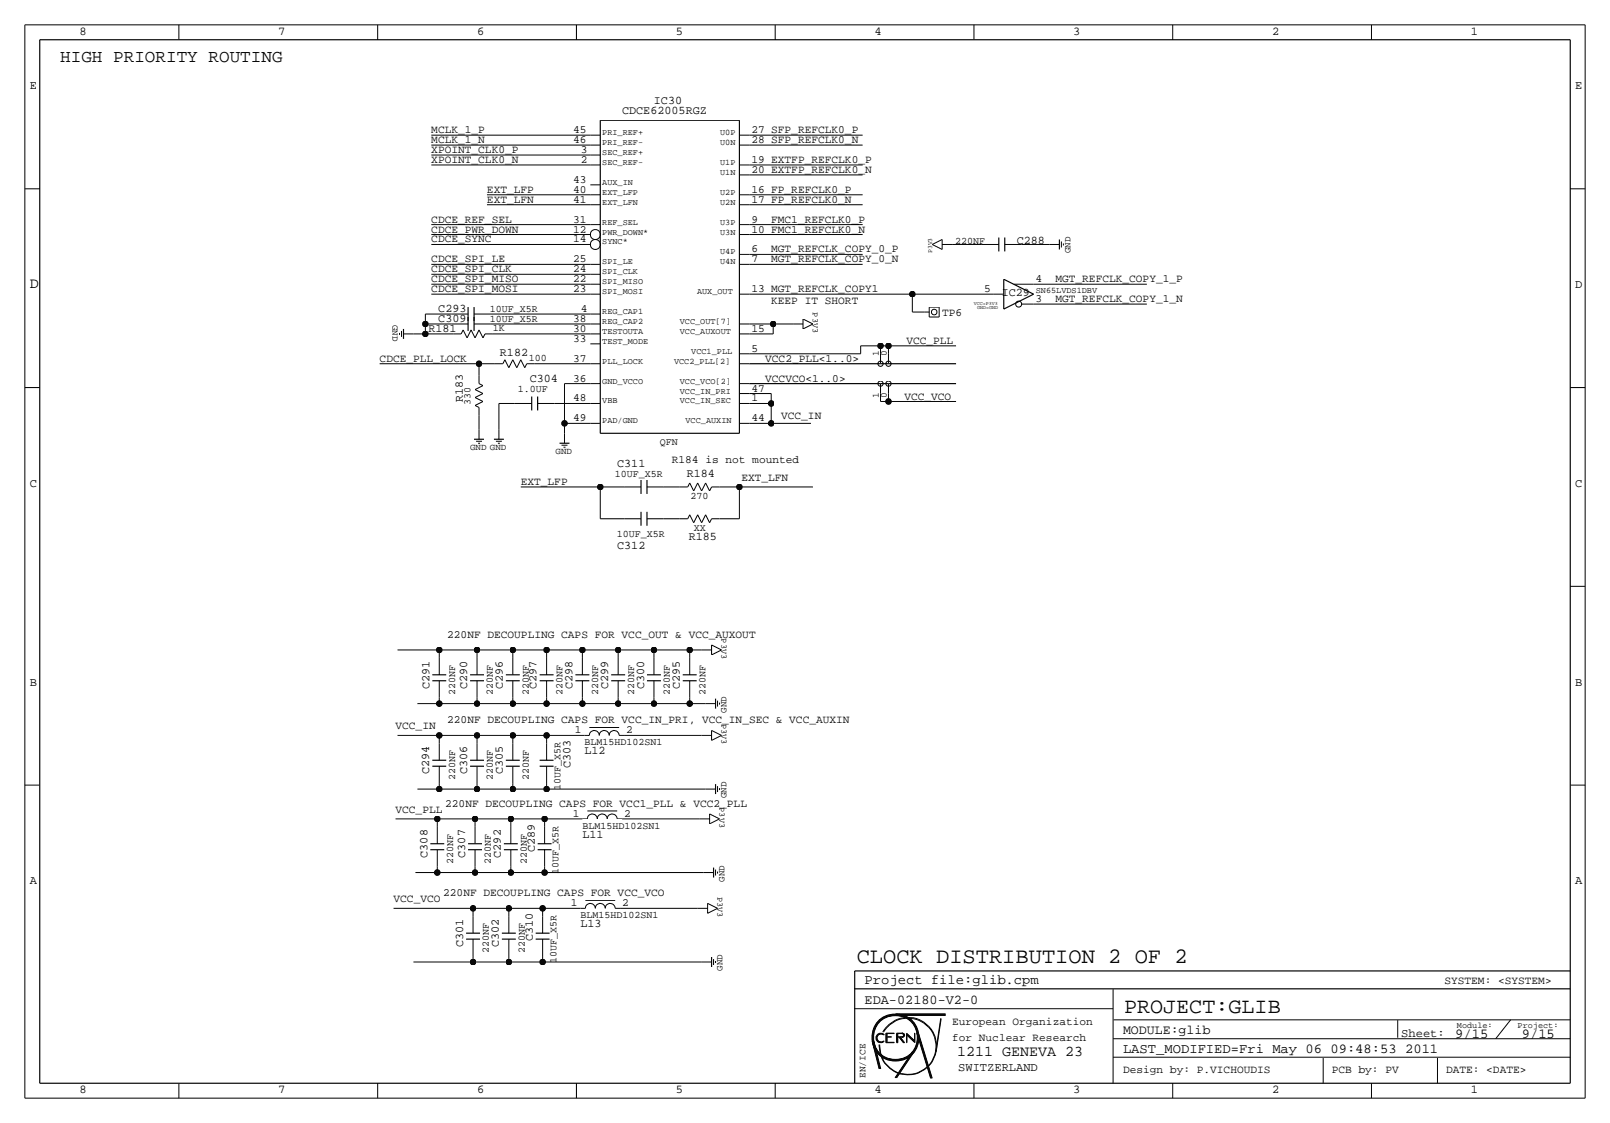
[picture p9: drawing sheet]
<svg xmlns="http://www.w3.org/2000/svg" width="411mm" height="287mm" viewBox="0 0 411 287" stroke-linecap="round" stroke-linejoin="round" font-family="sans-serif">
<g fill="none" stroke="#000" stroke-width=".26">
<path d="M6.3 6.3v274.4zM6.4 6.3h398.7zM45.7 6.3v3.9zM96.5 6.3v3.9zM147.3 6.3v3.9zM198.1 6.3v3.9zM248.9 6.3v3.9zM299.7 6.3v3.9zM350.5 6.3v3.9zM405.1 6.3v274.4zM110.2 37.1h40.7zM110.2 34.5h40.7z"/>
<path d="M110.2 39.6h40.7zM150.9 37.1h2.5zM150.9 34.5h2.5zM150.9 39.6h2.5zM189 37.1h2.5zM189 34.5h2.5zM191.5 37.1h29zM191.5 34.5h29zM6.3 48.3h3.9zM110.2 59.9h40.7zM110.2 42.2h40.7zM110.2 57.4h40.7z"/>
<path d="M124.5 49.8h26.4zM124.5 52.3h26.4zM150.9 57.4h2.5zM150.9 52.3h2.5zM150.9 49.8h2.5zM150.9 47.2h2.5zM150.9 42.2h2.5zM189 57.4h2.5zM189 59.9h2.5zM189 52.3h2.5zM189 49.8h2.5zM189 44.7h2.5z"/>
<path d="M189 42.2h2.5zM191.5 42.2h29zM191.5 44.7h29zM191.5 49.8h29zM191.5 52.3h29zM191.5 57.4h29zM191.5 59.9h29zM401.3 48.3h3.8zM110.2 72.6h40.7zM110.2 75.2h40.7zM110.2 70.1h40.7zM110.2 67.6h40.7z"/>
<path d="M110.2 62.5h40.7zM150.9 72.6h2.5zM150.9 75.2h2.5zM150.9 70.1h2.5zM150.9 67.6h2.5zM189 75.2h2.5zM189 67.6h2.5zM189 65h2.5zM191.5 67.6h29zM191.5 65h29zM191.5 75.2h41.7zM233.2 79.8h3z"/>
<path d="M233.2 75.2h20.8zM233.2 75.2v4.6zM236.2 79.8h1.3zM237.5 78.5h2.5zM237.5 78.5v2.5zM238.3 62.5l2.5 1.3zM238.3 62.5l2.5-1.3zM240 78.5v2.5zM240.8 62.5h2.5zM240.8 61.2v2.6zM243.3 62.5h7.7zM251 62.5h4.3z"/>
<path d="M254 75.2h2.5zM256.8 62.5h4.3zM259.1 72.6h5.1zM261.1 62.5h7.1zM261.1 77.7h3.1zM264.2 77.7h28.9zM264.2 72.6h28.9zM268.2 62.5h2.6zM271.3 61.7v1.5zM271.8 62.2v.5zM6.3 99.1h3.9zM97 93h25.4z"/>
<path d="M102.1 85.1v.5zM102.6 84.6v1.5zM103.1 85.3h2.6zM105.7 85.3h3zM108.7 82.8v2.5zM108.7 80.3v2.5zM108.7 82.8h6.6zM108.7 80.3h6.6zM108.7 85.3h7.1zM115.3 82.8h4.3zM115.3 80.3h4.3zM115.8 85.3h2.1z"/>
<path d="M118.4 84.3l1 2.1zM118.4 84.3l-.5 1zM120.4 84.3l1 2.1zM120.4 84.3l-1 2.1zM121.2 82.8h4.3zM121.2 80.3h4.3zM121.4 99.6l2-1zM121.4 99.6l2 1zM122.4 98l1 .6zM122.4 96v2zM122.4 84.3l1 2.1zM122.4 84.3l-1 2.1z"/>
<path d="M122.4 93h4.1zM122.4 93v3zM124 85.3l-.6 1.1zM124 85.3h2zM125.5 82.8h25.4zM125.5 80.3h25.4zM126 85.3h24.9zM126.5 93h2zM129 91.9l1 2.1zM129 91.9l-.5 1.1zM131.1 91.9l1 2.1zM131.1 91.9l-1.1 2.1z"/>
<path d="M133.1 91.9l1 2.1zM133.1 91.9l-1 2.1zM134.6 93l-.5 1zM134.6 93h2.1zM136.7 93h14.2zM144.3 98v10.2zM144.3 98h6.6zM150.9 98h2.5zM150.9 87.9h2.5zM150.9 93h2.5zM150.9 85.3h2.5zM150.9 82.8h2.5z"/>
<path d="M150.9 80.3h2.5zM189 98h2.5zM189 93h2.5zM189 90.4h2.5zM189 85.3h2.5zM189 82.8h2.5zM191.5 85.3h6.1zM191.5 82.8h6.1zM191.5 90.4h28.5zM197.6 82.8h5.1zM197.6 82.8v2.5zM202.7 82.8h2.5z"/>
<path d="M205.2 81.5l2.6 1.3zM205.2 84.1l2.6-1.3zM205.2 81.5v2.6zM220 88.4v2zM220 88.4h5zM225 98v2.6zM225 90.4v2.6zM225 88.4h2.1zM225 88.4v2zM227.1 98v2.6zM227.1 90.4v2.6zM227.1 88.4h17.2z"/>
<path d="M227.1 88.4v2zM237.5 81h2.5zM401.3 99.1h3.8zM121.4 101.6l2-1zM121.4 103.6l1 .5zM121.4 101.6l2 1zM121.4 103.6l2-1zM121.7 112.8h1.5zM122.2 113.3h.5zM122.4 104.1v2.1zM122.4 109.7v2.6zM122.4 106.2v3.5z"/>
<path d="M126.7 112.8h1.6zM127.3 113.3h.5zM127.5 109.7v2.6zM127.5 103.1v6.6zM127.5 103.1h4.1zM131.6 103.1h4.3zM137.4 103.1h4.3zM141.7 103.1h9.2zM143.5 113.8h1.5zM144 114.3h.5zM144.3 110.7v2.6zM144.3 108.2v2.5z"/>
<path d="M144.3 108.2h6.6zM150.9 108.2h2.5zM150.9 103.1h2.5zM189 108.2h2.5zM189 103.1h2.5zM189 100.6h2.5zM191.5 100.6h5.6zM191.5 103.1h5.6zM191.5 108.2h5.6zM197.1 103.1v5.1zM197.1 108.2h10.2zM197.1 100.6v2.5z"/>
<path d="M225 100.6v2zM225 102.6h2.1zM227.1 100.6v2zM227.1 102.6h17.2zM133.1 124.5h20.3zM153.4 124.5h6.1zM153.4 132.6h6.1zM153.4 124.5v8.1zM159.5 132.6h4.3zM159.5 124.5h4.3zM165.4 132.6h4.3zM165.4 124.5h4.3z"/>
<path d="M169.7 124.5h4zM169.7 132.6h4zM173.7 132.6h2.1zM173.7 124.5h2.1zM176.3 131.6l1 2zM176.3 131.6l-.5 1zM176.3 123.4l1 2.1zM176.3 123.4l-.5 1.1zM178.3 131.6l1 2zM178.3 131.6l-1 2zM178.3 123.4l1 2.1zM178.3 123.4l-1 2.1z"/>
<path d="M180.3 131.6l1.1 2zM180.3 123.4l1.1 2.1zM180.3 131.6l-1 2zM180.3 123.4l-1 2.1zM181.9 132.6l-.5 1zM181.9 124.5l-.5 1zM181.9 132.6h2zM181.9 124.5h2zM183.9 124.5h5.1zM183.9 132.6h5.1zM189 124.5v8.1zM189 124.5h18.8z"/>
<path d="M401.3 149.9h3.8zM101.6 166.1h10.7zM106.7 179.8h5.6zM112.3 174v4.3zM112.3 168.1v4.4zM112.3 179.8h9.6zM112.3 178.3v1.5zM112.3 166.1h9.6zM112.3 166.1v2zM121.9 174v4.3zM121.9 168.1v4.4zM121.9 179.8h9.2z"/>
<path d="M121.9 178.3v1.5zM121.9 166.1h9.2zM121.9 166.1v2zM131.1 174v4.3zM131.1 168.1v4.4zM131.1 179.8h8.6zM131.1 178.3v1.5zM131.1 166.1v2zM131.1 166.1h8.6zM139.7 174v4.3zM139.7 168.1v4.4zM139.7 179.8h9.1z"/>
<path d="M139.7 178.3v1.5zM139.7 166.1h9.1zM139.7 166.1v2zM148.8 174v4.3zM148.8 168.1v4.4zM148.8 179.8h9.2zM148.8 178.3v1.5zM148.8 166.1h9.2zM148.8 166.1v2zM158 174v4.3zM158 168.1v4.4zM158 179.8h9.1z"/>
<path d="M158 178.3v1.5zM158 166.1h9.1zM158 166.1v2zM167.1 174v4.3zM167.1 168.1v4.4zM167.1 179.8h9.2zM167.1 178.3v1.5zM167.1 166.1h9.2zM167.1 166.1v2zM176.3 178.3v1.5zM176.3 179.8h4zM176.3 166.1h3z"/>
<path d="M176.3 166.1v2zM176.3 174v4.3zM176.3 168.1v4.4zM179.3 166.1h2.6zM180.3 179.8h2.6zM181.9 164.8l2.5 1.3zM181.9 167.4l2.5-1.3zM181.9 164.8v2.6zM183.4 179.1v1.5zM183.9 179.6v.5zM101.6 188h10.7zM112.3 195.8v4.4z"/>
<path d="M112.3 190v4.3zM112.3 188h9.6zM112.3 188v2zM121.9 195.8v4.4zM121.9 190v4.3zM121.9 188h9.2zM121.9 188v2zM131.1 195.8v4.4zM131.1 190v4.3zM131.1 188v2zM131.1 188h8.6zM139.7 188h9.7z"/>
<path d="M139.7 195.8v4.4zM139.7 190v4.3zM139.7 188v2zM149.4 188h1.2zM150.6 185.9h7.6zM150.6 188a1.27 1.27 0 0 1 1.3-1.3 1.27 1.27 0 0 1 1.3 1.3 1.27 1.27 0 0 1 1.2-1.3 1.27 1.27 0 0 1 1.3 1.3 1.27 1.27 0 0 1 1.3-1.3 1.27 1.27 0 0 1 1.2 1.3M158.2 188h1.3zM159.5 188h19.8zM179.3 188h2.6zM181.9 186.7l2.5 1.3zM181.9 189.2l2.5-1.2zM181.9 186.7v2.5z"/>
<path d="M6.3 200.7h3.9zM101.1 209.3h10.7zM106.7 201.7h5.6zM111.8 217.2v4.3zM111.8 211.3v4.3zM111.8 209.3h9.6zM111.8 209.3v2zM112.3 201.7h9.6zM112.3 200.2v1.5zM121.4 217.2v4.3zM121.4 211.3v4.3zM121.4 209.3h9.2z"/>
<path d="M121.4 209.3v2zM121.9 201.7h9.2zM121.9 200.2v1.5zM130.6 209.3v2zM130.6 209.3h8.6zM130.6 217.2v4.3zM130.6 211.3v4.3zM131.1 201.7h8.6zM131.1 200.2v1.5zM139.2 217.2v4.3zM139.2 211.3v4.3zM139.2 209.3v2z"/>
<path d="M139.2 209.3h9.6zM139.7 200.2v1.5zM139.7 201.7h40.6zM148.8 209.3h1.3zM150.1 207.3h7.6zM150.1 209.3a1.27 1.27 0 0 1 1.3-1.3 1.27 1.27 0 0 1 1.3 1.3 1.27 1.27 0 0 1 1.2-1.3 1.27 1.27 0 0 1 1.3 1.3 1.27 1.27 0 0 1 1.3-1.3 1.27 1.27 0 0 1 1.2 1.3M157.7 209.3h1.3zM159 209.3h19.8zM178.8 209.3h2.6zM180.3 201.7h2.6zM181.4 208l2.5 1.3zM181.4 210.6l2.5-1.3z"/>
<path d="M181.4 208v2.6zM183.4 200.9v1.5zM183.9 201.4v.5zM401.3 200.7h3.8zM100.6 232.2h20.3zM106.2 223h5.6zM111.8 223h9.6zM111.8 221.5v1.5zM120.9 234.2v4.3zM120.9 232.2h9.1zM120.9 232.2v2zM121.4 223h9.2z"/>
<path d="M121.4 221.5v1.5zM130 234.2v4.3zM130 232.2h8.7zM130 232.2v2zM130.6 223h8.6zM130.6 221.5v1.5zM138.7 234.2v4.3zM138.7 232.2v2zM138.7 232.2h9.6zM139.2 221.5v1.5zM139.2 223h40.6zM148.3 232.2h1.3z"/>
<path d="M149.6 230.1h7.6zM149.6 232.2a1.27 1.27 0 0 1 1.3-1.3 1.27 1.27 0 0 1 1.2 1.3 1.27 1.27 0 0 1 1.3-1.3 1.27 1.27 0 0 1 1.3 1.3 1.27 1.27 0 0 1 1.3-1.3 1.27 1.27 0 0 1 1.2 1.3M157.2 232.2h1.3zM158.5 232.2h19.8zM178.3 232.2h2.5zM179.8 223h2.6zM180.8 230.9l2.6 1.3zM180.8 233.4l2.6-1.2zM180.8 230.9v2.5zM182.9 222.2v1.6zM183.4 222.8v.5zM105.7 245.9h15.2z"/>
<path d="M120.9 240v4.3zM120.9 245.9h9.1zM120.9 244.3v1.6zM130 240v4.3zM130 245.9h8.7zM130 244.3v1.6zM138.7 240v4.3zM138.7 244.3v1.6zM138.7 245.9h40.6zM179.3 245.9h2.6zM182.4 245.1v1.5zM182.9 245.6v.5z"/>
<path d="M218.4 257.8h66.1zM228.9 259.5h12.8zM228.9 259.3h12.8zM228.9 259.4h12.8zM228.9 259.1h12.8zM228.9 259.2h12.8zM284.5 252.8v24.1zM45.7 276.9v3.8zM96.5 276.9v3.8zM147.3 276.9v3.8zM198.1 276.9v3.8zM222.9 266.1l1.8 7.1z"/>
<path d="M223 266.1l1.8 7.1zM223.1 266.1l1.8 7.1zM223.2 266.1l1.8 7.1zM223.3 266.1l1.8 7.1zM224.1 264.5a1.16 1.16 0 0 1 1.9 0 1.13 1.13 0 0 0-1.6 0 1.13 1.13 0 0 0 0 1.6 1.13 1.13 0 0 0 1.6 0 1.2 1.2 0 0 1-1.7 .1 1.2 1.2 0 0 1-.2-1.7zM225.6 263.8a7.4 7.4 0 0 1 12.1-1.1 7.4 7.4 0 0 1-3.4 11.7 7.4 7.4 0 0 1-9.6-7.4M225.8 263.8a7.2 7.2 0 0 1 11.8-.9 7.2 7.2 0 0 1-3.4 11.4 7.2 7.2 0 0 1-9.4-7.3M225.8 264.5h.2zM225.8 266.1h.2zM225.8 264.5a1.01 1.01 0 0 0-1.4 .1 1.01 1.01 0 0 0 0 1.4 1.01 1.01 0 0 0 1.4 .1M226.4 264.1v2.4zM226.4 266.5h2.1z"/>
<path d="M226.4 264.1h2.1zM226.5 264.1v2.4zM226.6 264.1v2.4zM226.7 265.1v1.3zM226.7 265.1h1.1zM226.7 264.2h1.8zM226.7 264.2v.8zM226.7 266.4h1.8zM226.7 265h1.1zM227.8 265.1h.1M228.5 266.5h.1M228.5 264.2h.1"/>
<path d="M229.2 264.1v2.4zM229.2 266.5h.3zM229.2 264.1h1.4zM229.3 264.1v2.4zM229.4 264.1v2.4zM229.5 265.1v1.4zM229.5 264.2v.8zM229.5 265h1.1zM229.5 265.1h.3zM229.5 264.2h1.1zM229.8 265.1l1.1 1.4zM229.9 265.1l1.1 1.4z"/>
<path d="M230 265.1l1.1 1.4zM230.1 265.1l1.1 1.4zM230.1 265.1h.5zM230.5 264.1a.49 .49 0 0 1 .6 .5 .49 .49 0 0 1-.6 .5M230.5 264.1a.48 .48 0 0 1 .5 .5 .48 .48 0 0 1-.5 .5M230.6 264.1a.49 .49 0 0 1 .6 .5 .49 .49 0 0 1-.6 .5M230.6 264.2a.38 .38 0 0 1 .3 .4 .38 .38 0 0 1-.3 .4M230.9 266.5h.3zM231.7 264.1v2.4zM231.7 264.1l2 1.9zM231.8 266.5h.1M231.8 264.6l2 1.9z"/>
<path d="M231.8 264.5l1.9 1.8zM231.8 264.4l1.9 1.8zM231.8 264.3l1.9 1.8zM231.8 264.6v1.9zM233.3 268.6l-4.5 6.9zM233.4 268.6l-4.5 6.9zM233.5 268.6l-4.5 6.9zM233.6 268.6l-4.5 6.9zM233.7 264.1v1.9zM233.7 264.1h.1M233.7 268.6l-4.5 6.9zM233.8 264.1v2.4z"/>
<path d="M234.3 263.9l3.5 11.7zM234.4 263.9l3.5 11.7zM234.5 263.9l3.5 11.7zM234.6 263.9l3.6 11.7zM234.7 263.9l3.6 11.7zM240.4 260.2l-1.2 8.5zM240.5 260.3l-1.2 8.5zM248.9 276.9v3.8zM284.5 265.5h116.8zM284.5 270.2h116.8zM284.6 260.7h116.7zM299.7 276.9v3.8z"/>
<path d="M338.2 270.4v6.5zM350.5 276.9v3.8zM357.2 260.8v4.4zM367.4 270.4v6.5zM386.1 260.7l-3.8 4.8zM6.4 280.7h398.7z"/>
<circle cx="152.1" cy="60" r="1.28"/>
<circle cx="152.1" cy="62.5" r="1.28"/>
<circle cx="238.8" cy="79.8" r=".72"/>
<circle cx="260.3" cy="77.7" r=".77"/>
<circle cx="225" cy="98" r=".67"/>
<circle cx="225" cy="93" r=".67"/>
<circle cx="227.1" cy="98" r=".67"/>
<circle cx="227.1" cy="93" r=".67"/>
<circle cx="228.8" cy="265.2" r="6"/>
<circle cx="228.8" cy="265.2" r="5.9"/>
<circle cx="228.8" cy="265.2" r="5.8"/>
<circle cx="228.8" cy="265.2" r="5.7"/>
<circle cx="228.8" cy="265.2" r="5.6"/>
</g>
<g fill="none" stroke="#000" stroke-width=".3">
<path d="M10.2 10.2h391.1zM10.2 10.2v266.7zM401.3 10.2v266.7zM153.4 30.7h35.6zM153.4 30.7v80zM189 30.7v80zM119.6 78.5v3.5zM121.2 78.5v3.5zM255.3 60.7v3.6zM256.5 71.4l7.7 3.8zM256.5 79l7.7-3.8zM256.5 71.4v7.6z"/>
<path d="M256.8 60.7v3.6zM270.8 61.2v2.6zM103.1 84.1v2.5zM119.6 81v3.6zM121.2 81v3.6zM191.5 98h33.5zM191.5 93h33.5zM225 93h2.1zM225 98h2.1zM227.1 93h17.2zM227.1 98h17.2zM121.2 112.3h2.5z"/>
<path d="M126.2 112.3h2.6zM135.9 101.3v3.6zM137.4 101.3v3.6zM143 113.3h2.5zM153.4 110.7h35.6zM163.8 130.8v3.6zM163.8 122.7v3.5zM165.4 130.8v3.6zM165.4 122.7v3.5zM110.5 172.5h3.5zM110.5 174h3.5zM120.1 172.5h3.6z"/>
<path d="M120.1 174h3.6zM129.3 172.5h3.5zM129.3 174h3.5zM137.9 172.5h3.6zM137.9 174h3.6zM147.1 172.5h3.5zM147.1 174h3.5zM156.2 172.5h3.6zM156.2 174h3.6zM165.4 172.5h3.5zM165.4 174h3.5zM174.5 172.5h3.6z"/>
<path d="M174.5 174h3.6zM182.9 178.6v2.5zM110.5 194.3h3.5zM110.5 195.8h3.5zM120.1 194.3h3.6zM120.1 195.8h3.6zM129.3 194.3h3.5zM129.3 195.8h3.5zM137.9 194.3h3.6zM137.9 195.8h3.6zM110 215.6h3.5zM110 217.2h3.5z"/>
<path d="M119.6 215.6h3.6zM119.6 217.2h3.6zM128.8 215.6h3.5zM128.8 217.2h3.5zM137.4 215.6h3.6zM137.4 217.2h3.6zM182.9 200.4v2.5zM119.1 238.5h3.6zM128.3 238.5h3.5zM136.9 238.5h3.6zM182.4 221.7v2.6zM119.1 240h3.6z"/>
<path d="M128.3 240h3.5zM136.9 240h3.6zM181.9 244.6v2.5zM218.4 252.7h182.9zM218.4 248.2h182.9zM218.4 248.2v28.7zM10.2 276.9h391.1z"/>
</g>
<g fill="#000" stroke="#000" stroke-width=".26">
<circle cx="233.2" cy="75.2" r=".72"/>
<circle cx="108.7" cy="85.3" r=".72"/>
<circle cx="108.7" cy="82.8" r=".72"/>
<circle cx="122.4" cy="93" r=".72"/>
<circle cx="197.6" cy="82.8" r=".72"/>
<circle cx="225" cy="88.4" r=".72"/>
<circle cx="227.1" cy="88.4" r=".72"/>
<circle cx="144.3" cy="108.2" r=".72"/>
<circle cx="197.1" cy="108.2" r=".72"/>
<circle cx="197.1" cy="103.1" r=".72"/>
<circle cx="227.1" cy="102.6" r=".72"/>
<circle cx="153.4" cy="124.5" r=".72"/>
<circle cx="189" cy="124.5" r=".72"/>
<circle cx="112.3" cy="179.8" r=".72"/>
<circle cx="112.3" cy="166.1" r=".72"/>
<circle cx="121.9" cy="166.1" r=".72"/>
<circle cx="121.9" cy="179.8" r=".72"/>
<circle cx="131.1" cy="166.1" r=".72"/>
<circle cx="131.1" cy="179.8" r=".72"/>
<circle cx="139.7" cy="166.1" r=".72"/>
<circle cx="139.7" cy="179.8" r=".72"/>
<circle cx="148.8" cy="166.1" r=".72"/>
<circle cx="148.8" cy="179.8" r=".72"/>
<circle cx="158" cy="166.1" r=".72"/>
<circle cx="158" cy="179.8" r=".72"/>
<circle cx="167.1" cy="166.1" r=".72"/>
<circle cx="167.1" cy="179.8" r=".72"/>
<circle cx="176.3" cy="166.1" r=".72"/>
<circle cx="176.3" cy="179.8" r=".72"/>
<circle cx="112.3" cy="188" r=".72"/>
<circle cx="121.9" cy="188" r=".72"/>
<circle cx="131.1" cy="188" r=".72"/>
<circle cx="139.7" cy="188" r=".72"/>
<circle cx="111.8" cy="209.3" r=".72"/>
<circle cx="112.3" cy="201.7" r=".72"/>
<circle cx="121.4" cy="209.3" r=".72"/>
<circle cx="121.9" cy="201.7" r=".72"/>
<circle cx="130.6" cy="209.3" r=".72"/>
<circle cx="131.1" cy="201.7" r=".72"/>
<circle cx="139.2" cy="209.3" r=".72"/>
<circle cx="139.7" cy="201.7" r=".72"/>
<circle cx="111.8" cy="223" r=".72"/>
<circle cx="120.9" cy="232.2" r=".72"/>
<circle cx="121.4" cy="223" r=".72"/>
<circle cx="130" cy="232.2" r=".72"/>
<circle cx="130.6" cy="223" r=".72"/>
<circle cx="138.7" cy="232.2" r=".72"/>
<circle cx="139.2" cy="223" r=".72"/>
<circle cx="120.9" cy="245.9" r=".72"/>
<circle cx="130" cy="245.9" r=".72"/>
<circle cx="138.7" cy="245.9" r=".72"/>
</g>
<g font-size="5.6">
<text x="218.9" y="246.2">CLOCK DISTRIBUTION 2 OF 2</text>
<text x="287.3" y="258.8">PROJECT:GLIB</text>
</g>
<text font-size="4.5" x="15.4" y="16">HIGH PRIORITY ROUTING</text>
<g font-size="3.8">
<text x="7.6" y="73.7">D</text>
<text x="244.7" y="270">1211 GENEVA 23</text>
</g>
<g font-size="3.5">
<text x="221" y="251.5">Project file:glib.cpm</text>
<text x="221" y="256.5">EDA-02180-V2-0</text>
<text x="287" y="269.2">LAST_MODIFIED=Fri May 06 09:48:53 2011</text>
<text x="371.9" y="265.2">9/15</text>
<text x="388.9" y="265.2">9/15</text>
</g>
<text font-size="3.4" x="287" y="264.2">MODULE:glib</text>
<g font-size="3.1">
<text x="20.3" y="8.9">8</text>
<text x="71.1" y="8.9">7</text>
<text x="121.9" y="8.9">6</text>
<text x="172.7" y="8.9">5</text>
<text x="223.5" y="8.9">4</text>
<text x="274.3" y="8.9">3</text>
<text x="325.1" y="8.9">2</text>
<text x="375.9" y="8.9">1</text>
<text x="7.6" y="22.9">E</text>
<text x="402.6" y="22.9">E</text>
<text x="402.6" y="73.7">D</text>
<text x="7.6" y="124.5">C</text>
<text x="402.6" y="124.5">C</text>
<text x="7.6" y="175.3">B</text>
<text x="402.6" y="175.3">B</text>
<text x="7.6" y="226.1">A</text>
<text x="402.6" y="226.1">A</text>
<text x="358.1" y="264.9">Sheet:</text>
<text x="244.9" y="273.8">SWITZERLAND</text>
<text x="20.3" y="279.4">8</text>
<text x="71.1" y="279.4">7</text>
<text x="121.9" y="279.4">6</text>
<text x="172.7" y="279.4">5</text>
<text x="223.5" y="279.4">4</text>
<text x="274.3" y="279.4">3</text>
<text x="325.1" y="279.4">2</text>
<text x="375.9" y="279.4">1</text>
</g>
<g font-size="3">
<text x="159" y="29.1">CDCE62005RGZ</text>
<text x="167.1" y="26.5">IC30</text>
<text x="259.8" y="62.5">C288</text>
<text x="256" y="75.7">IC29</text>
<text x="112" y="82.3">C309</text>
<text x="112" y="79.8">C293</text>
<text x="109.5" y="84.8">R181</text>
<text x="127.8" y="90.9">R182</text>
<text x="135.4" y="97.5">C304</text>
<text x="118.3" y="102.9" transform="rotate(-90 118.3 102.9)">R183</text>
<text x="157.7" y="119.4">C311</text>
<text x="175.5" y="121.9">R184</text>
<text x="157.7" y="140.2">C312</text>
<text x="176" y="138.1">R185</text>
<text x="109.7" y="176" transform="rotate(-90 109.7 176)">C291</text>
<text x="119.4" y="176" transform="rotate(-90 119.4 176)">C290</text>
<text x="128.5" y="176" transform="rotate(-90 128.5 176)">C296</text>
<text x="137.2" y="176" transform="rotate(-90 137.2 176)">C297</text>
<text x="146.3" y="176" transform="rotate(-90 146.3 176)">C298</text>
<text x="155.4" y="176" transform="rotate(-90 155.4 176)">C299</text>
<text x="164.6" y="176" transform="rotate(-90 164.6 176)">C300</text>
<text x="173.7" y="176" transform="rotate(-90 173.7 176)">C295</text>
<text x="109.7" y="197.9" transform="rotate(-90 109.7 197.9)">C294</text>
<text x="119.4" y="197.9" transform="rotate(-90 119.4 197.9)">C306</text>
<text x="128.5" y="197.9" transform="rotate(-90 128.5 197.9)">C305</text>
<text x="145.8" y="196.3" transform="rotate(-90 145.8 196.3)">C303</text>
<text x="149.4" y="192.8">L12</text>
<text x="148.8" y="214.1">L11</text>
<text x="109.2" y="219.2" transform="rotate(-90 109.2 219.2)">C308</text>
<text x="118.9" y="219.2" transform="rotate(-90 118.9 219.2)">C307</text>
<text x="128" y="219.2" transform="rotate(-90 128 219.2)">C292</text>
<text x="136.7" y="217.7" transform="rotate(-90 136.7 217.7)">C289</text>
<text x="148.3" y="237">L13</text>
<text x="118.4" y="242.1" transform="rotate(-90 118.4 242.1)">C301</text>
<text x="127.5" y="242.1" transform="rotate(-90 127.5 242.1)">C302</text>
<text x="136.1" y="240.5" transform="rotate(-90 136.1 240.5)">C310</text>
</g>
<g font-size="2.9">
<text x="110.2" y="34">MCLK_1_P</text>
<text x="146.5" y="34">45</text>
<text x="192" y="34">27 SFP_REFCLK0_P</text>
<text x="110.2" y="36.6">MCLK_1_N</text>
<text x="110.2" y="41.7">XPOINT_CLK0_N</text>
<text x="110.2" y="39.1">XPOINT_CLK0_P</text>
<text x="146.5" y="36.6">46</text>
<text x="148.4" y="41.7">2</text>
<text x="148.4" y="39.1">3</text>
<text x="192" y="41.7">19 EXTFP_REFCLK0_P</text>
<text x="192" y="36.6">28 SFP_REFCLK0_N</text>
<text x="146.5" y="46.7">43</text>
<text x="192" y="44.2">20 EXTFP_REFCLK0_N</text>
<text x="124.5" y="51.8">EXT_LFN</text>
<text x="124.5" y="49.3">EXT_LFP</text>
<text x="146.5" y="49.3">40</text>
<text x="146.5" y="51.8">41</text>
<text x="192" y="49.3">16 FP_REFCLK0_P</text>
<text x="192" y="51.8">17 FP_REFCLK0_N</text>
<text x="110.2" y="56.9">CDCE_REF_SEL</text>
<text x="110.2" y="59.4">CDCE_PWR_DOWN</text>
<text x="146.5" y="56.9">31</text>
<text x="146.5" y="59.4">12</text>
<text x="192" y="56.9">9</text>
<text x="192" y="59.4">10 FMC1_REFCLK0_N</text>
<text x="197.1" y="56.9">FMC1_REFCLK0_P</text>
<text x="110.2" y="62">CDCE_SYNC</text>
<text x="146.5" y="62">14</text>
<text x="192" y="64.5">6</text>
<text x="197.1" y="64.5">MGT_REFCLK_COPY_0_P</text>
<text x="110.2" y="67.1">CDCE_SPI_LE</text>
<text x="110.2" y="69.6">CDCE_SPI_CLK</text>
<text x="146.5" y="67.1">25</text>
<text x="146.5" y="69.6">24</text>
<text x="192" y="67.1">7</text>
<text x="197.1" y="67.1">MGT_REFCLK_COPY_0_N</text>
<text x="110.2" y="72.1">CDCE_SPI_MISO</text>
<text x="110.2" y="74.7">CDCE_SPI_MOSI</text>
<text x="146.5" y="74.7">23</text>
<text x="146.5" y="72.1">22</text>
<text x="192" y="74.7">13 MGT_REFCLK_COPY1</text>
<text x="197.1" y="77.7">KEEP IT SHORT</text>
<text x="251.6" y="74.7">5</text>
<text x="264.7" y="77.2">3</text>
<text x="264.7" y="72.1">4</text>
<text x="269.7" y="77.2">MGT_REFCLK_COPY_1_N</text>
<text x="269.7" y="72.1">MGT_REFCLK_COPY_1_P</text>
<text x="146.5" y="82.3">38</text>
<text x="148.4" y="79.8">4</text>
<text x="240.8" y="80.8">TP6</text>
<text x="146.5" y="84.8">30</text>
<text x="146.5" y="87.4">33</text>
<text x="192" y="84.8">15</text>
<text x="192" y="89.9">5</text>
<text x="231.6" y="87.9">VCC_PLL</text>
<text x="97" y="92.5">CDCE_PLL_LOCK</text>
<text x="146.5" y="92.5">37</text>
<text x="195.6" y="92.5">VCC2_PLL&lt;1..0&gt;</text>
<text x="146.5" y="97.5">36</text>
<text x="192" y="100.1">47</text>
<text x="195.6" y="97.5">VCCVCO&lt;1..0&gt;</text>
<text x="146.5" y="102.6">48</text>
<text x="146.5" y="107.7">49</text>
<text x="192" y="102.6">1</text>
<text x="192" y="107.7">44</text>
<text x="199.6" y="107.2">VCC_IN</text>
<text x="231.1" y="102.1">VCC_VCO</text>
<text x="171.7" y="118.4">R184 is not mounted</text>
<text x="133.1" y="124">EXT_LFP</text>
<text x="189.5" y="122.9">EXT_LFN</text>
<text x="114.3" y="163.1">220NF DECOUPLING CAPS FOR VCC_OUT &amp; VCC_AUXOUT</text>
<text x="114.3" y="184.9">220NF DECOUPLING CAPS FOR VCC_IN_PRI, VCC_IN_SEC &amp; VCC_AUXIN</text>
<text x="101.1" y="186.4">VCC_IN</text>
<text x="146.9" y="187.5">1</text>
<text x="160" y="187.5">2</text>
<text x="101.1" y="207.8">VCC_PLL</text>
<text x="113.8" y="206.2">220NF DECOUPLING CAPS FOR VCC1_PLL &amp; VCC2_PLL</text>
<text x="146.4" y="208.8">1</text>
<text x="159.5" y="208.8">2</text>
<text x="100.6" y="230.6">VCC_VCO</text>
<text x="113.3" y="229.1">220NF DECOUPLING CAPS FOR VCC_VCO</text>
<text x="145.9" y="231.6">1</text>
<text x="159" y="231.6">2</text>
<text x="369.2" y="251.5">SYSTEM: &lt;SYSTEM&gt;</text>
<text x="243.3" y="261.9">European Organization</text>
<text x="243.3" y="265.9">for Nuclear Research</text>
<text x="287" y="274.3">Design by: P.VICHOUDIS</text>
<text x="340.4" y="274.3">PCB by: PV</text>
<text x="369.6" y="274.3">DATE: &lt;DATE&gt;</text>
</g>
<g font-size="2.6">
<text x="244.1" y="62.5">220NF</text>
<text x="125.2" y="82.3">10UF_X5R</text>
<text x="125.2" y="79.8">10UF_X5R</text>
<text x="126" y="84.7">1K</text>
<text x="135.1" y="92.3">100</text>
<text x="132.3" y="100.1">1.0UF</text>
<text x="120.2" y="103.6" transform="rotate(-90 120.2 103.6)">330</text>
<text x="168.6" y="113.7">QFN</text>
<text x="157.2" y="121.9">10UF_X5R</text>
<text x="176.5" y="127.6">270</text>
<text x="157.7" y="137.2">10UF_X5R</text>
<text x="177.3" y="135.7">XX</text>
<text x="116.3" y="177.5" transform="rotate(-90 116.3 177.5)">220NF</text>
<text x="126" y="177.5" transform="rotate(-90 126 177.5)">220NF</text>
<text x="135.1" y="177.5" transform="rotate(-90 135.1 177.5)">220NF</text>
<text x="143.8" y="177.5" transform="rotate(-90 143.8 177.5)">220NF</text>
<text x="152.9" y="177.5" transform="rotate(-90 152.9 177.5)">220NF</text>
<text x="162.1" y="177.5" transform="rotate(-90 162.1 177.5)">220NF</text>
<text x="171.2" y="177.5" transform="rotate(-90 171.2 177.5)">220NF</text>
<text x="180.3" y="177.5" transform="rotate(-90 180.3 177.5)">220NF</text>
<text x="149.4" y="190.5">BLM15HD102SN1</text>
<text x="116.3" y="199.4" transform="rotate(-90 116.3 199.4)">220NF</text>
<text x="126" y="199.4" transform="rotate(-90 126 199.4)">220NF</text>
<text x="135.1" y="199.4" transform="rotate(-90 135.1 199.4)">220NF</text>
<text x="143.3" y="202" transform="rotate(-90 143.3 202)">10UF_X5R</text>
<text x="148.8" y="211.8">BLM15HD102SN1</text>
<text x="115.8" y="220.7" transform="rotate(-90 115.8 220.7)">220NF</text>
<text x="125.5" y="220.7" transform="rotate(-90 125.5 220.7)">220NF</text>
<text x="134.6" y="220.7" transform="rotate(-90 134.6 220.7)">220NF</text>
<text x="142.7" y="223.3" transform="rotate(-90 142.7 223.3)">10UF_X5R</text>
<text x="148.3" y="234.7">BLM15HD102SN1</text>
<text x="125" y="243.6" transform="rotate(-90 125 243.6)">220NF</text>
<text x="134.1" y="243.6" transform="rotate(-90 134.1 243.6)">220NF</text>
<text x="142.2" y="246.2" transform="rotate(-90 142.2 246.2)">10UF_X5R</text>
</g>
<text font-size="2.5" x="221.2" y="275.6" transform="rotate(-90 221.2 275.6)">EN/ICE</text>
<g font-size="2.4">
<text x="224.6" y="91" transform="rotate(-90 224.6 91)">1</text>
<text x="226.7" y="91" transform="rotate(-90 226.7 91)">0</text>
<text x="224.6" y="101.6" transform="rotate(-90 224.6 101.6)">1</text>
<text x="226.7" y="101.6" transform="rotate(-90 226.7 101.6)">0</text>
</g>
<g font-size="2.3">
<text x="273.6" y="64.8" transform="rotate(-90 273.6 64.8)">GND</text>
<text x="100.3" y="83.1" transform="rotate(90 100.3 83.1)">GND</text>
<text x="120.1" y="115.1">GND GND</text>
<text x="142" y="116.1">GND</text>
<text x="185.7" y="182.1" transform="rotate(-90 185.7 182.1)">GND</text>
<text x="185.7" y="204" transform="rotate(-90 185.7 204)">GND</text>
<text x="185.2" y="225.3" transform="rotate(-90 185.2 225.3)">GND</text>
<text x="184.7" y="248.2" transform="rotate(-90 184.7 248.2)">GND</text>
</g>
<g font-size="2.2">
<text x="153.9" y="34.5">PRI_REF+</text>
<text x="184" y="34.5">U0P</text>
<text x="153.9" y="39.6">SEC_REF+</text>
<text x="153.9" y="37.1">PRI_REF-</text>
<text x="184" y="37.1">U0N</text>
<text x="153.9" y="47.2">AUX_IN</text>
<text x="153.9" y="42.2">SEC_REF-</text>
<text x="184" y="44.7">U1N</text>
<text x="184" y="42.2">U1P</text>
<text x="153.9" y="52.3">EXT_LFN</text>
<text x="153.9" y="49.8">EXT_LFP</text>
<text x="184" y="52.3">U2N</text>
<text x="184" y="49.8">U2P</text>
<text x="153.9" y="59.9">PWR_DOWN*</text>
<text x="153.9" y="57.4">REF_SEL</text>
<text x="184" y="59.9">U3N</text>
<text x="184" y="57.4">U3P</text>
<text x="153.9" y="62.5">SYNC*</text>
<text x="184" y="65">U4P</text>
<text x="153.9" y="70.1">SPI_CLK</text>
<text x="153.9" y="67.6">SPI_LE</text>
<text x="184" y="67.6">U4N</text>
<text x="153.9" y="75.2">SPI_MOSI</text>
<text x="153.9" y="72.6">SPI_MISO</text>
<text x="178.2" y="75.2">AUX_OUT</text>
<text x="264.7" y="74.9">SN65LVDS1DBV</text>
<text x="153.9" y="80.3">REG_CAP1</text>
<text x="153.9" y="82.8">REG_CAP2</text>
<text x="173.7" y="82.8">VCC_OUT[7]</text>
<text x="207.8" y="79.9" transform="rotate(90 207.8 79.9)">P3V3</text>
<text x="153.9" y="85.3">TESTOUTA</text>
<text x="153.9" y="87.9">TEST_MODE</text>
<text x="173.7" y="85.3">VCC_AUXOUT</text>
<text x="153.9" y="93">PLL_LOCK</text>
<text x="172.3" y="93">VCC2_PLL[2]</text>
<text x="176.7" y="90.4">VCC1_PLL</text>
<text x="153.9" y="98">GND_VCCO</text>
<text x="173.7" y="98">VCC_VCO[2]</text>
<text x="173.7" y="100.6">VCC_IN_PRI</text>
<text x="153.9" y="103.1">VBB</text>
<text x="173.7" y="103.1">VCC_IN_SEC</text>
<text x="153.9" y="108.2">PAD/GND</text>
<text x="175.2" y="108.2">VCC_AUXIN</text>
<text x="184.4" y="163.2" transform="rotate(90 184.4 163.2)">P3V3</text>
<text x="184.4" y="185" transform="rotate(90 184.4 185)">P3V3</text>
<text x="183.9" y="206.4" transform="rotate(90 183.9 206.4)">P3V3</text>
<text x="183.4" y="229.2" transform="rotate(90 183.4 229.2)">P3V3</text>
<text x="372.4" y="262.6">Module:</text>
<text x="387.9" y="262.6">Project:</text>
</g>
<text font-size="1.7" x="238.3" y="64.7" transform="rotate(-90 238.3 64.7)">P3V3</text>
<g font-size="1.3">
<text x="248.9" y="78">VCC=P3V3</text>
<text x="249.7" y="79">GND=GND</text>
</g>
</svg>
